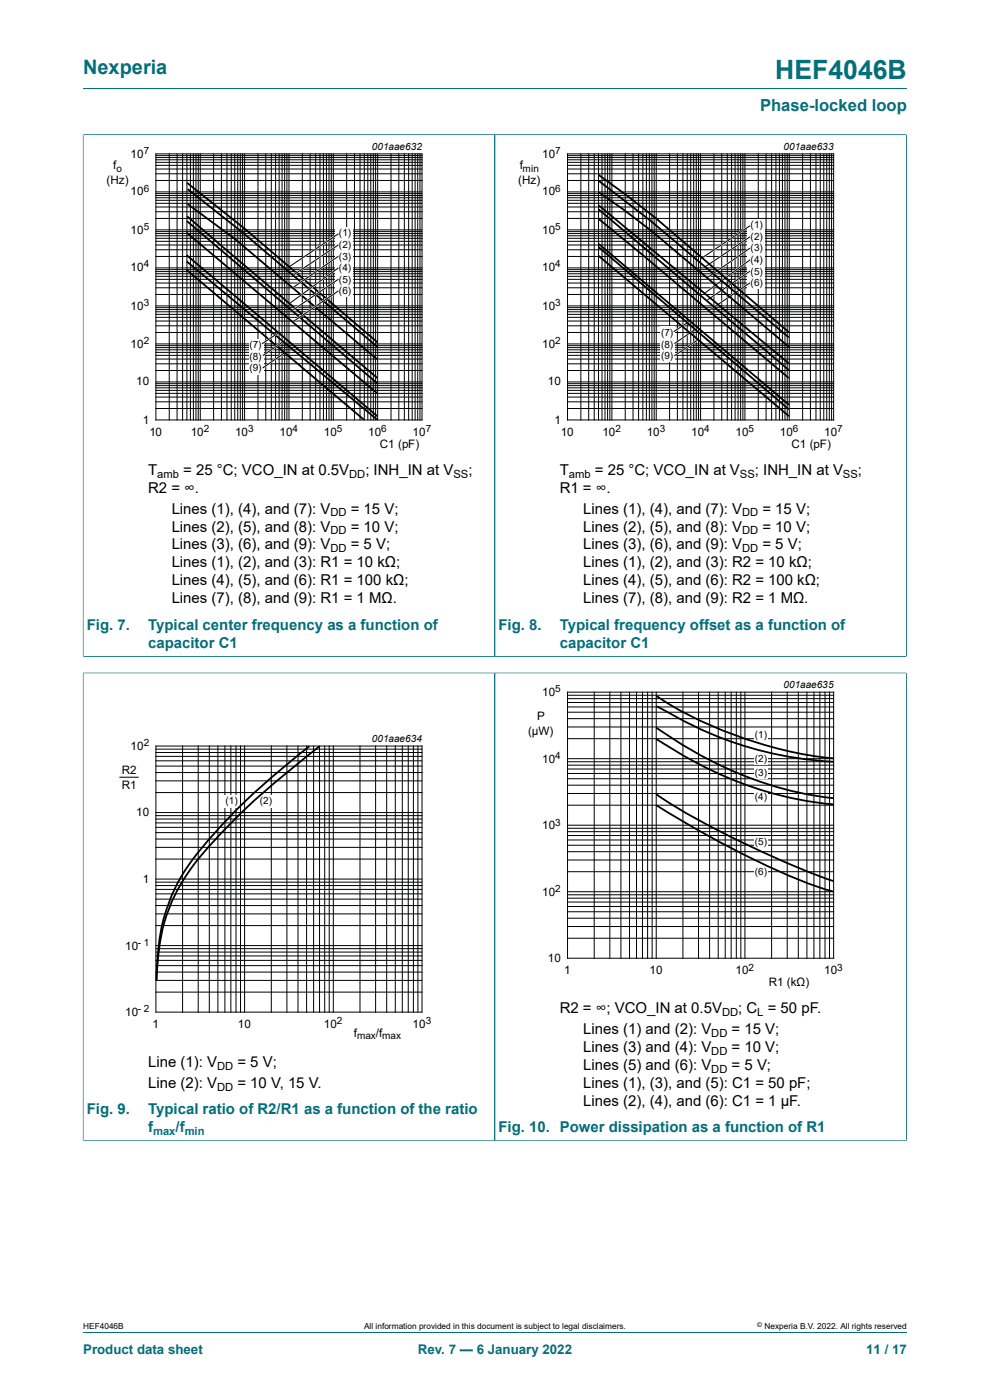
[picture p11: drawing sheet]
<svg xmlns="http://www.w3.org/2000/svg" width="210mm" height="297mm" viewBox="0 0 210 297" stroke-linecap="round" stroke-linejoin="round" font-family="sans-serif">
<path d="M17.6 18.8h174.8M17.6 28.6h87.4v110.6h-87.4M17.6 28.5v110.8" fill="none" stroke="#036f7b" stroke-width=".21"/>
<path d="M20.4 29.8h81.8v66.3h-81.8z" fill="none" stroke="#fff" stroke-width=".21"/>
<g fill="none" stroke="#000" stroke-width=".21">
<path d="M33.1 32.6h56.4v56.5h-56.4zM33.1 38.3h56.4M33.1 36.9h56.4M33.1 35.9h56.4M33.1 35.1h56.4M33.1 34.4h56.4M33.1 33.9h56.4M33.1 33.4h56.4M33.1 33h56.4M35.9 32.6v56.5M37.6 32.6v56.5M38.7 32.6v56.5"/>
<path d="M39.6 32.6v56.5M40.4 32.6v56.5M41 32.6v56.5M41.6 32.6v56.5M42 32.6v56.5M42.5 32.6v56.5M45.3 32.6v56.5M47 32.6v56.5M48.1 32.6v56.5M49.1 32.6v56.5M49.8 32.6v56.5M50.4 32.6v56.5"/>
<path d="M51 32.6v56.5M51.5 32.6v56.5M51.9 32.6v56.5M54.7 32.6v56.5M56.4 32.6v56.5M57.5 32.6v56.5M58.5 32.6v56.5M59.2 32.6v56.5M59.8 32.6v56.5M60.4 32.6v56.5M60.9 32.6v56.5M61.3 32.6v56.5"/>
<path d="M64.1 32.6v56.5M65.8 32.6v56.5M67 32.6v56.5M67.9 32.6v56.5M68.6 32.6v56.5M69.2 32.6v56.5M69.8 32.6v56.5M70.3 32.6v56.5M70.7 32.6v56.5M73.5 32.6v56.5M75.2 32.6v56.5M76.4 32.6v56.5"/>
<path d="M77.3 32.6v56.5M78 32.6v56.5M78.7 32.6v56.5M79.2 32.6v56.5M79.7 32.6v56.5M80.1 32.6v56.5M82.9 32.6v56.5M84.6 32.6v56.5M85.8 32.6v56.5M86.7 32.6v56.5M87.4 32.6v56.5M88.1 32.6v56.5"/>
<path d="M88.6 32.6v56.5M89.1 32.6v56.5M33.1 59.3h56.4M33.1 58.6h56.4M33.1 58.1h56.4M33.1 57.6h56.4M33.1 57.2h56.4M33.1 56.8h56.4M33.1 54.4h56.4M33.1 53h56.4M33.1 52h56.4M33.1 51.2h56.4"/>
<path d="M33.1 50.6h56.4M33.1 50h56.4M33.1 49.6h56.4M33.1 49.1h56.4M33.1 48.8h56.4M33.1 40.7h56.4M33.1 46.3h56.4M33.1 44.9h56.4M33.1 43.9h56.4M33.1 43.1h56.4M33.1 42.5h56.4M33.1 42h56.4"/>
<path d="M33.1 41.5h56.4M33.1 41.1h56.4M33.1 78.6h56.4M33.1 77.2h56.4M33.1 76.2h56.4M33.1 75.4h56.4M33.1 74.8h56.4M33.1 74.2h56.4M33.1 73.7h56.4M33.1 73.3h56.4M33.1 73h56.4M33.1 70.5h56.4"/>
<path d="M33.1 69.1h56.4M33.1 68.1h56.4M33.1 67.3h56.4M33.1 66.7h56.4M33.1 66.1h56.4M33.1 65.7h56.4M33.1 65.3h56.4M33.1 64.9h56.4M33.1 62.5h56.4M33.1 61.1h56.4M33.1 60h56.4M33.1 86.7h56.4"/>
<path d="M33.1 85.2h56.4M33.1 84.2h56.4M33.1 83.5h56.4M33.1 82.8h56.4M33.1 82.3h56.4M33.1 81.8h56.4M33.1 81.4h56.4M33.1 81h56.4"/>
</g>
<path d="M39.7 38.8l12.4 9.9 28 23.9M39.6 57.3l37.6 31.7M39.6 55.4l40.4 33.6M39.6 54.1l40.4 34.2M39.6 49.4l40.5 34.1M39.6 46.9l40.5 34.5M39.7 45.9l40.3 34.3M39.8 40.1l11.6 9.2 28.7 24.3M39.8 43.3l10 7.4 30.2 25.5" fill="none" stroke="#000" stroke-width=".38"/>
<g fill="#fefefe">
<path d="M52.8 71.9h3v7.5h-3z"/>
<path d="M71.2 48.3h3.6v14.8h-3.6z"/>
</g>
<path d="M71.8 49.6l-10.1 6.8M71.8 51.9l-9.5 6.4M71.8 54.3l-9.6 6.7M71.8 56.8l-10 7.3M71.8 59.2l-9.7 6.6M58.9 70.7l-3.3 2.3M59.9 72.6l-4.3 3M60.2 75l-4.6 3.2M71.8 61.7l-9.5 6.4" fill="none" stroke="#fefefe" stroke-width=".38"/>
<g fill="none" stroke="#000" stroke-width=".21">
<path d="M120.4 32.6h56.4v56.5h-56.4zM120.4 38.3h56.4M120.4 36.9h56.4M120.4 35.9h56.4M120.4 35.1h56.4M120.4 34.4h56.4M120.4 33.9h56.4M120.4 33.4h56.4M120.4 33h56.4M123.2 32.6v56.5M124.9 32.6v56.5M126 32.6v56.5"/>
<path d="M127 32.6v56.5M127.7 32.6v56.5M128.3 32.6v56.5M128.9 32.6v56.5M129.4 32.6v56.5M129.8 32.6v56.5M132.6 32.6v56.5M134.3 32.6v56.5M135.5 32.6v56.5M136.4 32.6v56.5M137.1 32.6v56.5M137.7 32.6v56.5"/>
<path d="M138.3 32.6v56.5M138.8 32.6v56.5M139.2 32.6v56.5M142 32.6v56.5M143.7 32.6v56.5M144.9 32.6v56.5M145.8 32.6v56.5M146.5 32.6v56.5M147.1 32.6v56.5M147.7 32.6v56.5M148.2 32.6v56.5M148.6 32.6v56.5"/>
<path d="M151.4 32.6v56.5M153.1 32.6v56.5M154.3 32.6v56.5M155.2 32.6v56.5M155.9 32.6v56.5M156.6 32.6v56.5M157.1 32.6v56.5M157.6 32.6v56.5M158 32.6v56.5M160.8 32.6v56.5M162.5 32.6v56.5M163.7 32.6v56.5"/>
<path d="M164.6 32.6v56.5M165.3 32.6v56.5M166 32.6v56.5M166.5 32.6v56.5M167 32.6v56.5M167.4 32.6v56.5M170.3 32.6v56.5M171.9 32.6v56.5M173.1 32.6v56.5M174 32.6v56.5M174.7 32.6v56.5M175.4 32.6v56.5"/>
<path d="M175.9 32.6v56.5M176.4 32.6v56.5M71.8 49.6l-10.3 6.9M71.8 51.9l-9.5 6.4M71.8 54.4l-9.6 6.6M71.8 56.8l-10.2 7.5M71.8 59.2l-9.7 6.6M120.4 59.3h56.4M120.4 58.6h56.4M120.4 58.1h56.4M120.4 57.6h56.4M120.4 57.2h56.4"/>
<path d="M120.4 56.8h56.4M120.4 54.4h56.4M120.4 53h56.4M120.4 52h56.4M120.4 51.2h56.4M120.4 50.6h56.4M120.4 50h56.4M120.4 49.6h56.4M120.4 49.1h56.4M120.4 48.8h56.4M120.4 40.7h56.4M120.4 46.3h56.4"/>
<path d="M120.4 44.9h56.4M120.4 43.9h56.4M120.4 43.1h56.4M120.4 42.5h56.4M120.4 42h56.4M120.4 41.5h56.4M120.4 41.1h56.4M58.9 70.7l-3.3 2.2M59.9 72.6l-4.2 2.8M60.3 74.9l-4.6 3.2M71.8 61.7l-9.6 6.5M120.4 78.6h56.4"/>
<path d="M120.4 77.2h56.4M120.4 76.2h56.4M120.4 75.4h56.4M120.4 74.8h56.4M120.4 74.2h56.4M120.4 73.7h56.4M120.4 73.3h56.4M120.4 73h56.4M120.4 70.5h56.4M120.4 69.1h56.4M120.4 68.1h56.4M120.4 67.3h56.4"/>
<path d="M120.4 66.7h56.4M120.4 66.1h56.4M120.4 65.7h56.4M120.4 65.3h56.4M120.4 64.9h56.4M120.4 62.5h56.4M120.4 61.1h56.4M120.4 60h56.4M120.4 86.7h56.4M120.4 85.2h56.4M120.4 84.2h56.4M120.4 83.5h56.4"/>
<path d="M120.4 82.8h56.4M120.4 82.3h56.4M120.4 81.8h56.4M120.4 81.4h56.4M120.4 81h56.4"/>
</g>
<path d="M192.3 28.5v110.8M192.3 28.6h-87.3v110.6h87.3" fill="none" stroke="#036f7b" stroke-width=".21"/>
<path d="M107.7 29.8h81.8v66.3h-81.8z" fill="none" stroke="#fff" stroke-width=".21"/>
<g fill="#fefefe">
<path d="M140.1 69.3h3v7.5h-3z"/>
<path d="M158.5 46.5h3.6v14.9h-3.6z"/>
</g>
<path d="M159.1 47.9l-10.1 6.8M159.1 50.2l-9.5 6.3M159.1 52.6l-8.9 6.2M159.1 55.1l-9.5 7M159.1 57.5l-9 6.1M159.1 60l-8.5 5.7M146.2 68.2l-3.3 2.3M147.2 70l-4.3 3.1M147.9 72.2l-5 3.4" fill="none" stroke="#fefefe" stroke-width=".38"/>
<g fill="none" stroke="#000" stroke-width=".21">
<path d="M159.1 47.9l-10.3 6.9M159.1 50.2l-9.5 6.4M159.1 52.6l-9 6.3M159.1 55.1l-9.5 7M159.1 57.5l-9 6.1M159.1 60l-8.6 5.8M146.3 68.2l-3.4 2.2M147.3 70l-4.2 2.9M148 72.1l-5 3.4M33.1 158.3h56.4v56.4h-56.4zM33.1 159.6h56.4M33.1 158.9h56.4"/>
<path d="M38.7 158.3v56.4M42 158.3v56.4M44.4 158.3v56.4M46.2 158.3v56.4M47.7 158.3v56.4M49 158.3v56.4M50.1 158.3v56.4M51 158.3v56.4M51.9 158.3v56.4M57.5 158.3v56.4M60.9 158.3v56.4M63.2 158.3v56.4"/>
<path d="M65 158.3v56.4M66.5 158.3v56.4M67.8 158.3v56.4M68.9 158.3v56.4M69.8 158.3v56.4M70.7 158.3v56.4M76.4 158.3v56.4M79.7 158.3v56.4M82 158.3v56.4M83.9 158.3v56.4M85.3 158.3v56.4M86.6 158.3v56.4"/>
<path d="M87.7 158.3v56.4M88.6 158.3v56.4M25.3 164.9h4.1M33.1 179.8h56.4M33.1 178h56.4M33.1 176.6h56.4M33.1 175.5h56.4M33.1 174.6h56.4M33.1 173.8h56.4M33.1 173h56.4M33.1 172.4h56.4M33.1 168.1h56.4"/>
<path d="M33.1 165.7h56.4M33.1 163.9h56.4M33.1 162.5h56.4M33.1 161.4h56.4M33.1 160.5h56.4M33.1 196.4h56.4M33.1 193.9h56.4M33.1 192.1h56.4M33.1 190.7h56.4M33.1 189.6h56.4M33.1 188.7h56.4M33.1 187.9h56.4"/>
<path d="M33.1 187.1h56.4M33.1 186.5h56.4M33.1 182.2h56.4M33.1 210.5h56.4M33.1 208h56.4M33.1 206.2h56.4M33.1 204.9h56.4M33.1 203.7h56.4M33.1 202.8h56.4M33.1 202h56.4M33.1 201.3h56.4M33.1 200.6h56.4"/>
</g>
<path d="M127 37.1l5.8 4.3 6.2 4.8 28.3 24.3M127 38.4l10.9 8.4 29.4 24.8M127 54.3l40.4 34M127 52.4l40.3 34.4M127 46.4l9.1 7.5 31.2 26.3M127 44.4l40.3 34.1M127 43.6l40.3 33.5M127 51.8l40.4 34.1M127.1 40.8l5.1 3.6 5.9 4.5 29.3 24.8M65.6 158.3a132 132 0 0 0-25.5 25.1 39 39 0 0 0-6.8 22.3l-.1 2.2M67.7 158.4a166.3 166.3 0 0 0-24.2 22.1 38.1 38.1 0 0 0-10.2 25.2l-.1 2.3" fill="none" stroke="#000" stroke-width=".38"/>
<path d="M17.6 28.6v110.6M17.7 28.6h174.5M105 28.6v110.6M192.3 28.6v110.6M17.7 139.2h174.5M17.6 142.8h87.4v99.2h-87.4M17.6 142.7v99.4" fill="none" stroke="#036f7b" stroke-width=".21"/>
<path d="M20.4 155.4h81.8v66.4h-81.8z" fill="none" stroke="#fff" stroke-width=".21"/>
<g fill="#fefefe">
<path d="M55.6 168.7h2.9v2.7h-2.9z"/>
<path d="M47.6 168.7h2.7v2.7h-2.7z"/>
</g>
<path d="M192.3 142.7v99.4M192.3 142.8h-87.3v99.2h87.3" fill="none" stroke="#036f7b" stroke-width=".21"/>
<path d="M107.7 144h81.8v66.3h-81.8z" fill="none" stroke="#fff" stroke-width=".21"/>
<g fill="none" stroke="#000" stroke-width=".21">
<path d="M120.4 146.8h56.4v56.5h-56.4zM120.4 156.7h56.4M120.4 154.2h56.4M120.4 152.5h56.4M120.4 151.1h56.4M120.4 150h56.4M120.4 149h56.4M120.4 148.2h56.4M120.4 147.5h56.4M126 146.8v56.5M129.4 146.8v56.5M131.7 146.8v56.5"/>
<path d="M133.5 146.8v56.5M135 146.8v56.5M136.3 146.8v56.5M137.4 146.8v56.5M138.3 146.8v56.5M139.2 146.8v56.5M144.9 146.8v56.5M148.2 146.8v56.5M150.5 146.8v56.5M152.3 146.8v56.5M153.8 146.8v56.5M155.1 146.8v56.5"/>
<path d="M156.2 146.8v56.5M157.1 146.8v56.5M158 146.8v56.5M163.7 146.8v56.5M167 146.8v56.5M169.3 146.8v56.5M171.2 146.8v56.5M172.6 146.8v56.5M173.9 146.8v56.5M175 146.8v56.5M176 146.8v56.5M120.4 179.3h56.4"/>
<path d="M120.4 178.2h56.4M120.4 177.3h56.4M120.4 176.4h56.4M120.4 175.7h56.4M120.4 175.1h56.4M120.4 170.8h56.4M120.4 168.3h56.4M120.4 166.6h56.4M120.4 165.2h56.4M120.4 164.1h56.4M120.4 163.1h56.4M120.4 162.3h56.4"/>
<path d="M120.4 161.6h56.4M120.4 160.9h56.4M120.4 199h56.4M120.4 196.6h56.4M120.4 194.8h56.4M120.4 193.4h56.4M120.4 192.3h56.4M120.4 191.4h56.4M120.4 190.5h56.4M120.4 189.8h56.4M120.4 189.2h56.4M120.4 184.9h56.4"/>
<path d="M120.4 182.4h56.4M120.4 180.7h56.4"/>
</g>
<g fill="#fff">
<path d="M160.1 154.6h2.8v2.5h-2.8z"/>
<path d="M160.1 159.8h2.8v2.4h-2.8z"/>
<path d="M160.1 162.8h2.8v2.5h-2.8z"/>
<path d="M160.1 167.9h2.8v2.5h-2.8z"/>
<path d="M160.1 177.4h2.8v2.2h-2.8z"/>
<path d="M160.1 183.7h2.8v2.5h-2.8z"/>
</g>
<path d="M139.2 156.8a85.7 85.7 0 0 0 31.7 13.1l5.9 .8M139.2 154.3a85.6 85.6 0 0 0 31.7 14.1l5.9 .9M139.2 147.6a86.1 86.1 0 0 0 37.6 13.3M139.3 149.8a81 81 0 0 0 37.5 11.8M139.2 168.5a176.6 176.6 0 0 0 28.2 14.8l5.4 2.2 4 1.4M139.2 170.8a186.5 186.5 0 0 0 34.9 17.6l2.6 .7" fill="none" stroke="#000" stroke-width=".38"/>
<path d="M17.6 142.8v99.1M17.7 142.8h174.5M105 142.8v99.1M192.3 142.8v99.1M17.7 242h174.5M17.6 282.6h174.8" fill="none" stroke="#036f7b" stroke-width=".21"/>
<text font-size="5.6" fill="#036f7b" x="164.5" y="16.8">HEF4046B</text>
<text font-size="4.2" fill="#036f7b" x="17.6" y="15.6">Nexperia</text>
<text font-size="3.5" fill="#036f7b" x="161.2" y="23.7">Phase-locked loop</text>
<g font-size="3.2">
<text x="31.4" y="100.7">T</text>
<text x="38.9" y="100.7">= 25 °C; VCO_IN at 0.5V</text>
<text x="77.5" y="100.7">; INH_IN at V</text>
<text x="99.3" y="100.7">;</text>
<text x="118.7" y="100.7">T</text>
<text x="126.2" y="100.7">= 25 °C; VCO_IN at V</text>
<text x="160.1" y="100.7">; INH_IN at V</text>
<text x="182" y="100.7">;</text>
<text x="31.4" y="104.5">R2 = ∞.</text>
<text x="118.7" y="104.5">R1 = ∞.</text>
<text x="36.4" y="108.9">Lines (1), (4), and (7): V</text>
<text x="36.4" y="112.8">Lines (2), (5), and (8): V</text>
<text x="74.4" y="108.9">= 15 V;</text>
<text x="74.4" y="112.8">= 10 V;</text>
<text x="123.7" y="108.9">Lines (1), (4), and (7): V</text>
<text x="123.7" y="112.8">Lines (2), (5), and (8): V</text>
<text x="161.7" y="108.9">= 15 V;</text>
<text x="161.7" y="112.8">= 10 V;</text>
<text x="36.4" y="116.6">Lines (3), (6), and (9): V</text>
<text x="74.4" y="116.6">= 5 V;</text>
<text x="123.7" y="116.6">Lines (3), (6), and (9): V</text>
<text x="161.7" y="116.6">= 5 V;</text>
<text x="36.4" y="120.4">Lines (1), (2), and (3): R1 = 10 kΩ;</text>
<text x="36.4" y="124.2">Lines (4), (5), and (6): R1 = 100 kΩ;</text>
<text x="123.7" y="120.4">Lines (1), (2), and (3): R2 = 10 kΩ;</text>
<text x="123.7" y="124.2">Lines (4), (5), and (6): R2 = 100 kΩ;</text>
<text x="36.4" y="128">Lines (7), (8), and (9): R1 = 1 MΩ.</text>
<text x="123.7" y="128">Lines (7), (8), and (9): R2 = 1 MΩ.</text>
<text x="118.7" y="214.9">R2 = ∞; VCO_IN at 0.5V</text>
<text x="156.6" y="214.9">; C = 50 pF.</text>
<text x="123.7" y="219.3">Lines (1) and (2): V</text>
<text x="155.2" y="219.3">= 15 V;</text>
<text x="31.4" y="226.3">Line (1): V</text>
<text x="50.4" y="226.3">= 5 V;</text>
<text x="123.7" y="223.1">Lines (3) and (4): V</text>
<text x="123.7" y="227">Lines (5) and (6): V</text>
<text x="155.2" y="223.1">= 10 V;</text>
<text x="155.2" y="227">= 5 V;</text>
<text x="31.4" y="230.8">Line (2): V</text>
<text x="50.4" y="230.8">= 10 V, 15 V.</text>
<text x="123.7" y="230.8">Lines (1), (3), and (5): C1 = 50 pF;</text>
<text x="123.7" y="234.6">Lines (2), (4), and (6): C1 = 1 μF.</text>
</g>
<g font-size="3.2" fill="#036f7b">
<text x="18.4" y="133.6">Fig. 7.</text>
<text x="31.4" y="133.6">Typical center frequency as a function of</text>
<text x="31.4" y="137.4">capacitor C1</text>
<text x="105.7" y="133.6">Fig. 8.</text>
<text x="118.7" y="133.6">Typical frequency offset as a function of</text>
<text x="118.7" y="137.4">capacitor C1</text>
<text x="18.4" y="236.3">Fig. 9.</text>
<text x="31.4" y="236.3">Typical ratio of R2/R1 as a function of the ratio</text>
<text x="31.4" y="240.1">f</text>
<text x="37.2" y="240.1">/f</text>
<text x="105.7" y="240.1">Fig. 10. Power dissipation as a function of R1</text>
</g>
<g font-size="2.8" fill="#036f7b">
<text x="17.6" y="287.2">Product data sheet</text>
<text x="88.6" y="287.2">Rev. 7 — 6 January 2022</text>
<text x="183.7" y="287.2">11 / 17</text>
</g>
<g font-size="2.5">
<text x="24" y="35.9">f</text>
<text x="27.7" y="33.5">10</text>
<text x="110.2" y="35.9">f</text>
<text x="115" y="33.5">10</text>
<text x="22.6" y="38.9">(Hz)</text>
<text x="27.7" y="41.5">10</text>
<text x="109.9" y="38.9">(Hz)</text>
<text x="115" y="41.5">10</text>
<text x="27.7" y="49.6">10</text>
<text x="115" y="49.6">10</text>
<text x="27.7" y="57.5">10</text>
<text x="115" y="57.5">10</text>
<text x="27.7" y="65.7">10</text>
<text x="115" y="65.7">10</text>
<text x="27.7" y="73.7">10</text>
<text x="115" y="73.7">10</text>
<text x="28.9" y="81.7">10</text>
<text x="116.2" y="81.7">10</text>
<text x="30.3" y="89.9">1</text>
<text x="117.6" y="89.9">1</text>
<text x="31.7" y="92.5">10</text>
<text x="40.5" y="92.5">10</text>
<text x="49.9" y="92.5">10</text>
<text x="59.3" y="92.5">10</text>
<text x="68.7" y="92.5">10</text>
<text x="78.1" y="92.5">10</text>
<text x="80.6" y="95">C1 (pF)</text>
<text x="87.5" y="92.5">10</text>
<text x="119" y="92.5">10</text>
<text x="127.8" y="92.5">10</text>
<text x="137.2" y="92.5">10</text>
<text x="146.6" y="92.5">10</text>
<text x="156" y="92.5">10</text>
<text x="165.4" y="92.5">10</text>
<text x="167.9" y="95">C1 (pF)</text>
<text x="174.8" y="92.5">10</text>
<text x="115" y="147.7">10</text>
<text x="112" y="155.9">(µW)</text>
<text x="113.9" y="152.8">P</text>
<text x="27.7" y="159.1">10</text>
<text x="115" y="161.8">10</text>
<text x="25.8" y="164.2">R2</text>
<text x="25.8" y="167.3">R1</text>
<text x="28.9" y="173.2">10</text>
<text x="115" y="175.9">10</text>
<text x="30.3" y="187.3">1</text>
<text x="115" y="190">10</text>
<text x="26.5" y="201.4">10</text>
<text x="116.2" y="204.1">10</text>
<text x="119.7" y="206.7">1</text>
<text x="137.8" y="206.7">10</text>
<text x="156" y="206.7">10</text>
<text x="163.1" y="209.2">R1 (kΩ)</text>
<text x="174.8" y="206.7">10</text>
<text x="26.5" y="215.5">10</text>
<text x="32.4" y="218.1">1</text>
<text x="50.5" y="218.1">10</text>
<text x="68.7" y="218.1">10</text>
<text x="75.1" y="220">f</text>
<text x="79.8" y="220">/f</text>
<text x="87.5" y="218.1">10</text>
</g>
<g font-size="2.4">
<text x="33.4" y="101.3">amb</text>
<text x="74.1" y="101.3">DD</text>
<text x="96.2" y="101.3">SS</text>
<text x="120.7" y="101.3">amb</text>
<text x="157" y="101.3">SS</text>
<text x="178.8" y="101.3">SS</text>
<text x="70.1" y="109.6">DD</text>
<text x="70.1" y="113.4">DD</text>
<text x="157.4" y="109.6">DD</text>
<text x="157.4" y="113.4">DD</text>
<text x="70.1" y="117.2">DD</text>
<text x="157.4" y="117.2">DD</text>
<text x="153.2" y="215.5">DD</text>
<text x="160.6" y="215.5">L</text>
<text x="150.9" y="219.9">DD</text>
<text x="46" y="226.9">DD</text>
<text x="150.9" y="223.8">DD</text>
<text x="150.9" y="227.6">DD</text>
<text x="46" y="231.4">DD</text>
</g>
<g font-size="2.4" fill="#036f7b">
<text x="32.5" y="240.8">max</text>
<text x="39.2" y="240.8">min</text>
</g>
<g font-size="2.1">
<text x="30.5" y="32.7">7</text>
<text x="78.9" y="31.8">001aae632</text>
<text x="117.8" y="32.7">7</text>
<text x="166.2" y="31.8">001aae633</text>
<text x="24.7" y="36.4">o</text>
<text x="30.5" y="40.7">6</text>
<text x="110.9" y="36.4">min</text>
<text x="117.8" y="40.7">6</text>
<text x="30.5" y="48.8">5</text>
<text x="71.9" y="50.1">(1</text>
<text x="71.9" y="52.6">(2</text>
<text x="73.8" y="50.1">)</text>
<text x="73.8" y="52.6">)</text>
<text x="117.8" y="48.8">5</text>
<text x="159.2" y="48.4">(1</text>
<text x="159.2" y="50.9">(2</text>
<text x="159.2" y="53.3">(3</text>
<text x="161.1" y="48.4">)</text>
<text x="161.1" y="50.9">)</text>
<text x="161.1" y="53.3">)</text>
<text x="30.5" y="56.7">4</text>
<text x="71.9" y="55.1">(3</text>
<text x="71.9" y="57.5">(4</text>
<text x="71.9" y="60">(5</text>
<text x="73.8" y="55.1">)</text>
<text x="73.8" y="57.5">)</text>
<text x="73.8" y="60">)</text>
<text x="117.8" y="56.7">4</text>
<text x="159.2" y="55.8">(4</text>
<text x="159.2" y="58.2">(5</text>
<text x="161.1" y="55.8">)</text>
<text x="161.1" y="58.2">)</text>
<text x="30.5" y="64.9">3</text>
<text x="71.9" y="62.4">(6</text>
<text x="73.8" y="62.4">)</text>
<text x="117.8" y="64.9">3</text>
<text x="159.2" y="60.7">(6</text>
<text x="161.1" y="60.7">)</text>
<text x="140.3" y="71.3">(7</text>
<text x="142.1" y="71.3">)</text>
<text x="30.5" y="73">2</text>
<text x="53" y="73.8">(7</text>
<text x="53" y="76.3">(8</text>
<text x="54.8" y="73.8">)</text>
<text x="54.8" y="76.3">)</text>
<text x="117.8" y="73">2</text>
<text x="140.3" y="73.7">(8</text>
<text x="140.3" y="76.2">(9</text>
<text x="142.1" y="73.7">)</text>
<text x="142.1" y="76.2">)</text>
<text x="53" y="78.7">(9</text>
<text x="54.8" y="78.7">)</text>
<text x="43.2" y="91.7">2</text>
<text x="52.6" y="91.7">3</text>
<text x="62" y="91.7">4</text>
<text x="71.4" y="91.7">5</text>
<text x="80.8" y="91.7">6</text>
<text x="90.3" y="91.7">7</text>
<text x="130.6" y="91.7">2</text>
<text x="140" y="91.7">3</text>
<text x="149.3" y="91.7">4</text>
<text x="158.7" y="91.7">5</text>
<text x="168.1" y="91.7">6</text>
<text x="177.6" y="91.7">7</text>
<text x="117.8" y="146.9">5</text>
<text x="166.2" y="146">001aae635</text>
<text x="30.5" y="158.3">2</text>
<text x="78.9" y="157.4">001aae634</text>
<text x="117.8" y="161">4</text>
<text x="160.1" y="156.6">(1)</text>
<text x="160.1" y="161.6">(2)</text>
<text x="160.1" y="164.7">(3)</text>
<text x="47.8" y="170.7">(1)</text>
<text x="55.1" y="170.7">(</text>
<text x="55.8" y="170.7">2)</text>
<text x="160.1" y="169.8">(4)</text>
<text x="117.8" y="175.2">3</text>
<text x="160.1" y="179.2">(5)</text>
<text x="160.1" y="185.6">(6)</text>
<text x="117.8" y="189.3">2</text>
<text x="29.3" y="200.7">- 1</text>
<text x="158.7" y="205.9">2</text>
<text x="177.6" y="205.9">3</text>
<text x="29.3" y="214.8">- 2</text>
<text x="71.4" y="217.3">2</text>
<text x="75.8" y="220.4">max max</text>
<text x="90.3" y="217.3">3</text>
</g>
<g font-size="1.8">
<text x="17.6" y="282">HEF4046B</text>
<text x="77.2" y="282">All information provided in this document is subject to legal disclaimers.</text>
<text x="162.2" y="282">Nexperia B.V. 2022. All rights reserved</text>
</g>
<text font-size="1.4" x="160.6" y="281.6">©</text>
</svg>
